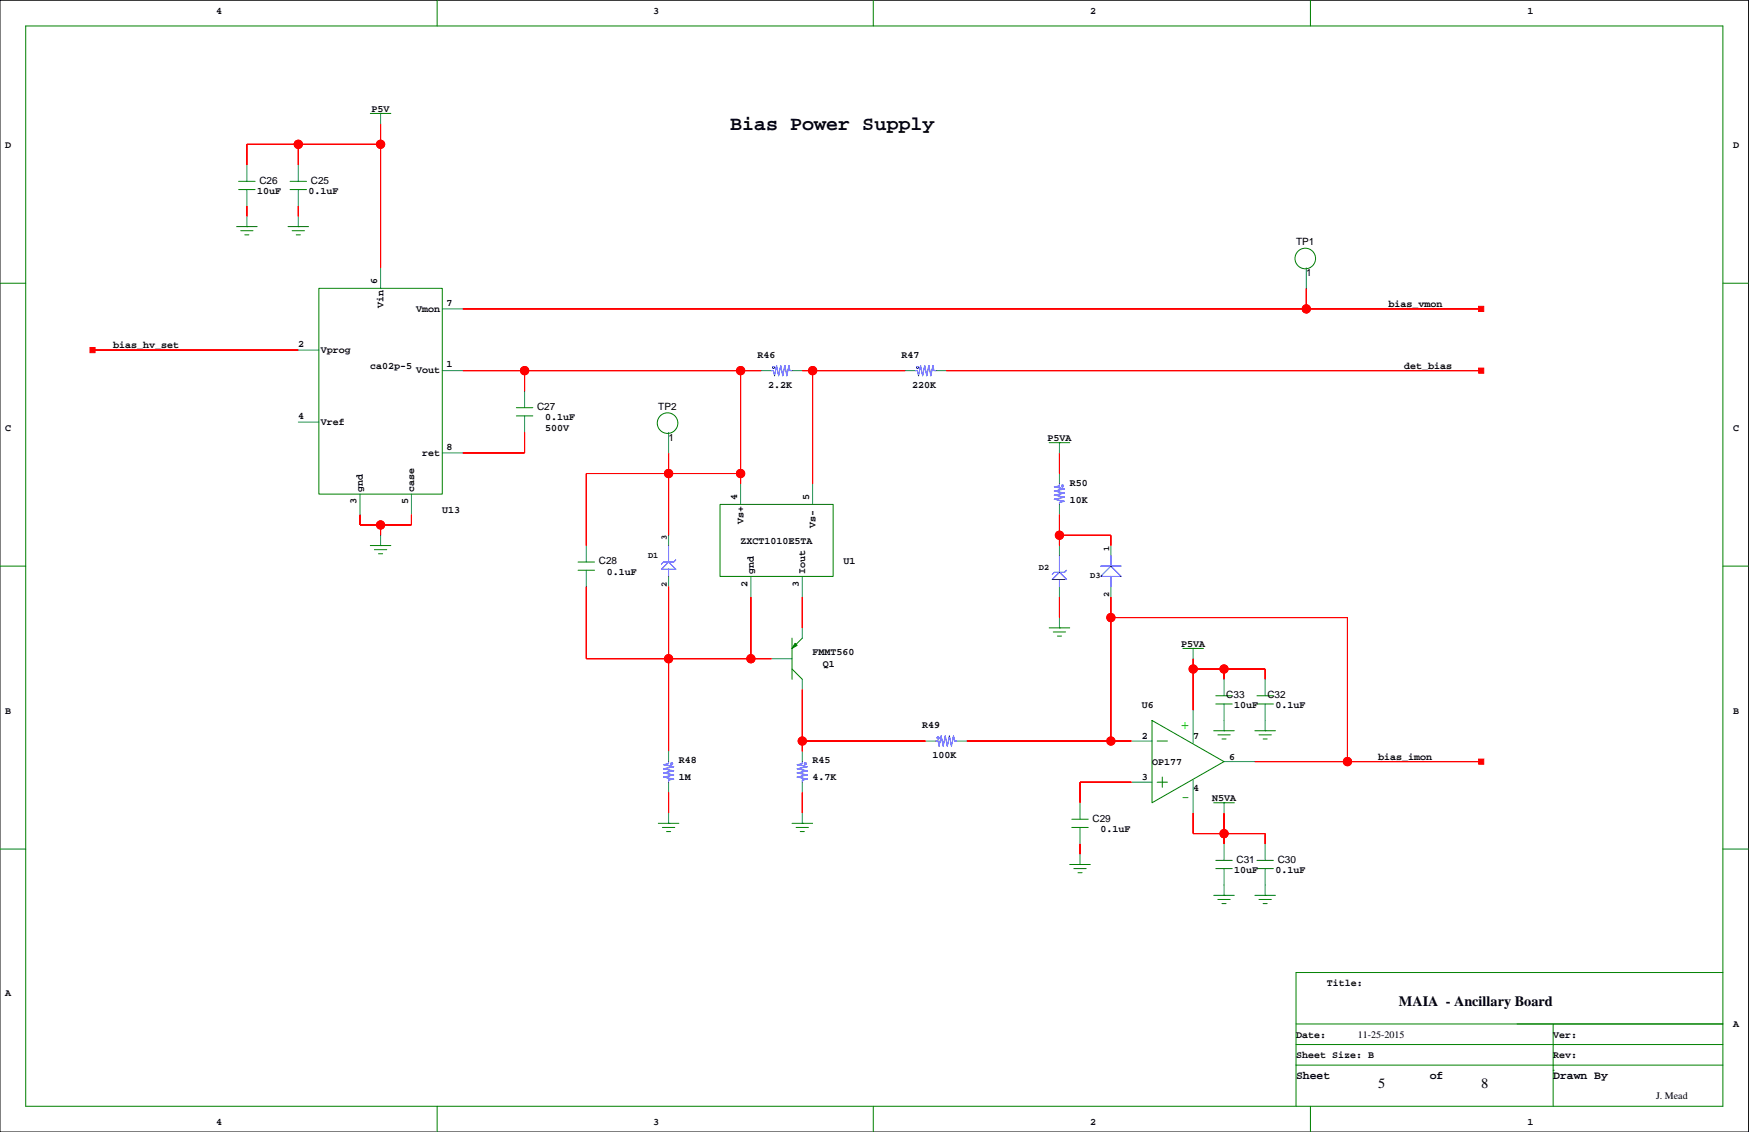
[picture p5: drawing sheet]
<svg xmlns="http://www.w3.org/2000/svg" width="432mm" height="279mm" viewBox="0 0 432 279" stroke-linecap="round" stroke-linejoin="round" font-family="sans-serif">
<path d="M0 .1h431.7v279.3h-431.7z" fill="none" stroke="#000" stroke-width=".25"/>
<g fill="none" stroke="#008000" stroke-width=".25">
<path d="M6.3 6.4h419.1v266.7h-419.1zM107.9 .1v6.3M215.6 .1v6.3M323.5 .1v6.3M91.4 28h5.1M94 28h.1M58.4 55.9h5.1M58.9 46.8h4.1M58.9 44.8h4.1M59.4 56.9h3.1M60.4 58h1.1M60.9 55.9h.1"/>
<path d="M71.1 55.9h5.1M71.6 46.8h4.1M71.6 44.8h4.1M72.1 56.9h3.1M73.1 58h1.1M73.6 55.9h.1M0 69.9h6.3M78.7 71.2h30.5v50.8h-30.5zM425.4 69.9h6.3M127.5 102.7h4M127.5 100.6h4M259 109.3h5.1"/>
<path d="M261.6 109.3h.1M0 139.7h6.3M91.4 134.7h5.1M92.4 135.7h3.1M93.5 136.7h1M94 134.7h.1M142.7 138.7h4.1M177.8 124.5h27.9v17.8h-27.9zM425.4 139.7h6.3M142.7 140.7h4.1M195.5 157.5v10.2M198.1 157.5l-2.6 2.5"/>
<path d="M259 155h5.1M260 156h3.1M261.1 157h1M261.6 155h.1M195.5 165.1l2.6 2.6M284.4 177.8l17.8 10.2-17.8 10.1zM292 160h5.1M294.6 160h.1M300.2 173.8h4M300.2 171.7h4M310.3 173.8h4.1M310.3 171.7h4.1"/>
<path d="M285.7 182.9h2.5M285.7 193.1h2.5M287 191.8v2.5M299.7 180.4h5M299.7 198.1h5M300.7 181.4h3M301.7 182.4h1M302.2 180.4h.1M302.2 198.1h.1M309.8 180.4h5.1M310.8 181.4h3.1M311.8 182.4h1.1"/>
<path d="M312.3 180.4h.1M0 209.6h6.3M162.5 203.2h5.1M163.5 204.2h3.1M164.6 205.2h1M165.1 203.2h.1M195.5 203.2h5.1M196.6 204.2h3M197.6 205.2h1M198.1 203.2h.1M264.1 213.4h5.1M264.6 204.2h4.1"/>
<path d="M264.6 202.2h4.1M265.1 214.4h3.1M266.1 215.4h1M266.6 213.4h.1M300.2 214.4h4M300.2 212.4h4M310.3 214.4h4.1M310.3 212.4h4.1M425.4 209.6h6.3M299.7 221h5M300.7 222h3M301.7 223h1"/>
<path d="M302.2 221h.1M309.8 221h5.1M310.8 222h3.1M311.8 223h1.1M312.3 221h.1M320 257.8h105.4M320 252.7h105.4M383.5 252.7v20.4M425.4 240h-105.4v33.1M107.9 273.1v6.3M215.6 273.1v6.3M320 262.9h105.4"/>
<path d="M323.5 273.1v6.3M383.5 264.2h.1"/>
<circle cx="322.3" cy="63.8" r="2.54"/>
<circle cx="164.8" cy="104.4" r="2.54"/>
</g>
<g fill="none" stroke="#008080" stroke-width=".25">
<path d="M94 28v2.5M60.9 40.7v4.1M60.9 46.8v4.1M60.9 53.4v2.5M73.6 40.7v4.1M73.6 46.8v4.1M73.6 53.4v2.5M94 66.1v5.1M109.2 76.2h5.1M322.5 66.1v5.1M73.6 86.4h5.1M109.2 91.5h5.1"/>
<path d="M129.5 96.6v4M187.9 91.5h2.6M195.5 91.5h2.6M223.5 91.5h2.5M231.1 91.5h2.5M73.6 104.2h5.1M109.2 111.8h5.1M129.5 102.7v4M165.1 106.7v5.1M182.8 119.4v5.1M200.6 119.4v5.1M261.6 109.3v2.5"/>
<path d="M261.6 116.9v2.5M88.9 122v5M94 132.1v2.6M101.6 122v5M144.7 134.7v4M165.1 132.1v2.6M261.6 124.5v2.5M261.6 134.7v2.5M274.3 134.7v2.5M144.7 140.7v4.1M165.1 142.3v2.5M185.4 142.3v5"/>
<path d="M198.1 142.3v5M198.1 155v2.5M261.6 144.8v2.5M261.6 152.4v2.6M274.3 144.8v2.5M190.5 162.6h5M198.1 167.7v2.5M294.6 160v2.6M294.6 175.3v8.1M302.2 167.7v4M302.2 173.8v6.6M312.3 167.7v4"/>
<path d="M312.3 173.8v6.6M165.1 185.4v2.6M165.1 193.1v2.5M198.1 185.4v2.6M198.1 193.1v2.5M228.5 182.9h2.6M236.2 182.9h2.5M266.6 198.1v4.1M279.3 193.1h5.1M279.3 182.9h5.1M294.6 192.6v8.1M302.2 188h7.6"/>
<path d="M302.2 198.1v2.6M165.1 200.7v2.5M198.1 200.7v2.5M266.6 204.2v4.1M266.6 210.8v2.6M302.2 208.3v4.1M302.2 214.4v6.6M312.3 208.3v4.1M312.3 214.4v6.6"/>
</g>
<g fill="#f00" stroke="#f00" stroke-width=".25">
<path d="M94 35.6v30.5z" fill-rule="evenodd"/>
<path d="M73.6 35.6h20.4z" fill-rule="evenodd"/>
<path d="M73.6 35.6v5.1z" fill-rule="evenodd"/>
<path d="M60.9 35.6h12.7z" fill-rule="evenodd"/>
<path d="M60.9 35.6v5.1z" fill-rule="evenodd"/>
<path d="M94 30.5v5.1z" fill-rule="evenodd"/>
<path d="M73.6 50.9v2.5z" fill-rule="evenodd"/>
<path d="M60.9 50.9v2.5z" fill-rule="evenodd"/>
<path d="M101.6 127v2.6z" fill-rule="evenodd"/>
<path d="M94 129.6h7.6z" fill-rule="evenodd"/>
<path d="M88.9 127v2.6z" fill-rule="evenodd"/>
<path d="M88.9 129.6h5.1z" fill-rule="evenodd"/>
<path d="M94 129.6v2.5z" fill-rule="evenodd"/>
<path d="M22.9 86.4h50.7z" fill-rule="evenodd"/>
<path d="M22.2 85.8h1.3v1.2h-1.3z" fill-rule="evenodd"/>
<path d="M198.1 182.9h30.4z" fill-rule="evenodd"/>
<path d="M198.1 182.9v2.5z" fill-rule="evenodd"/>
<path d="M198.1 170.2v12.7z" fill-rule="evenodd"/>
<path d="M198.1 147.3v7.7z" fill-rule="evenodd"/>
<path d="M114.3 111.8h15.2z" fill-rule="evenodd"/>
<path d="M129.5 106.7v5.1z" fill-rule="evenodd"/>
<path d="M200.6 91.5v27.9z" fill-rule="evenodd"/>
<path d="M198.1 91.5h2.5z" fill-rule="evenodd"/>
<path d="M200.6 91.5h22.9z" fill-rule="evenodd"/>
<path d="M233.6 91.5h88.9z" fill-rule="evenodd"/>
<path d="M322.5 91.5h43.2z" fill-rule="evenodd"/>
<path d="M365 90.8h1.3v1.3h-1.3z" fill-rule="evenodd"/>
<path d="M165.1 111.8v5.1z" fill-rule="evenodd"/>
<path d="M144.7 116.9h20.4z" fill-rule="evenodd"/>
<path d="M144.7 116.9v17.8z" fill-rule="evenodd"/>
<path d="M165.1 116.9v15.2z" fill-rule="evenodd"/>
<path d="M165.1 116.9h17.7z" fill-rule="evenodd"/>
<path d="M182.8 116.9v2.5z" fill-rule="evenodd"/>
<path d="M182.8 91.5v25.4z" fill-rule="evenodd"/>
<path d="M129.5 91.5h53.3z" fill-rule="evenodd"/>
<path d="M182.8 91.5h5.1z" fill-rule="evenodd"/>
<path d="M114.3 91.5h15.2z" fill-rule="evenodd"/>
<path d="M129.5 91.5v5.1z" fill-rule="evenodd"/>
<path d="M165.1 162.6v22.8z" fill-rule="evenodd"/>
<path d="M144.7 162.6h20.4z" fill-rule="evenodd"/>
<path d="M144.7 144.8v17.8z" fill-rule="evenodd"/>
<path d="M165.1 144.8v17.8z" fill-rule="evenodd"/>
<path d="M165.1 162.6h20.3z" fill-rule="evenodd"/>
<path d="M185.4 147.3v15.3z" fill-rule="evenodd"/>
<path d="M185.4 162.6h5.1z" fill-rule="evenodd"/>
<path d="M165.1 195.6v5.1z" fill-rule="evenodd"/>
<path d="M198.1 195.6v5.1z" fill-rule="evenodd"/>
<path d="M261.6 147.3v5.1z" fill-rule="evenodd"/>
<path d="M274.3 182.9h5z" fill-rule="evenodd"/>
<path d="M274.3 147.3v5.1z" fill-rule="evenodd"/>
<path d="M309.8 188h22.9z" fill-rule="evenodd"/>
<path d="M274.3 152.4v30.5z" fill-rule="evenodd"/>
<path d="M332.7 152.4v35.6z" fill-rule="evenodd"/>
<path d="M274.3 152.4h58.4z" fill-rule="evenodd"/>
<path d="M238.7 182.9h35.6z" fill-rule="evenodd"/>
<path d="M332.7 188h33z" fill-rule="evenodd"/>
<path d="M365 187.3h1.3v1.3h-1.3z" fill-rule="evenodd"/>
<path d="M274.3 132.1v2.6z" fill-rule="evenodd"/>
<path d="M261.6 132.1h12.7z" fill-rule="evenodd"/>
<path d="M261.6 132.1v2.6z" fill-rule="evenodd"/>
<path d="M261.6 127v5.1z" fill-rule="evenodd"/>
<path d="M266.6 193.1h12.7z" fill-rule="evenodd"/>
<path d="M266.6 193.1v5z" fill-rule="evenodd"/>
<path d="M266.6 208.3v2.5z" fill-rule="evenodd"/>
<path d="M302.2 165.1h10.1z" fill-rule="evenodd"/>
<path d="M312.3 165.1v2.6z" fill-rule="evenodd"/>
<path d="M294.6 165.1h7.6z" fill-rule="evenodd"/>
<path d="M302.2 165.1v2.6z" fill-rule="evenodd"/>
<path d="M294.6 165.1v10.2z" fill-rule="evenodd"/>
<path d="M294.6 162.6v2.5z" fill-rule="evenodd"/>
<path d="M312.3 205.8v2.5z" fill-rule="evenodd"/>
<path d="M302.2 205.8h10.1z" fill-rule="evenodd"/>
<path d="M302.2 200.7v5.1z" fill-rule="evenodd"/>
<path d="M302.2 205.8v2.5z" fill-rule="evenodd"/>
<path d="M294.6 205.8h7.6z" fill-rule="evenodd"/>
<path d="M294.6 200.7v5.1z" fill-rule="evenodd"/>
<path d="M322.5 71.2v5z" fill-rule="evenodd"/>
<path d="M114.3 76.2h208.2z" fill-rule="evenodd"/>
<path d="M322.5 76.2h43.2z" fill-rule="evenodd"/>
<path d="M365 75.6h1.3v1.3h-1.3z" fill-rule="evenodd"/>
<path d="M261.6 111.8v5.1z" fill-rule="evenodd"/>
<circle cx="73.6" cy="35.6" r="1.02"/>
<circle cx="94" cy="35.6" r="1.02"/>
<circle cx="94" cy="129.6" r="1.02"/>
<circle cx="198.1" cy="182.9" r="1.02"/>
<circle cx="200.6" cy="91.5" r="1.02"/>
<circle cx="165.1" cy="116.9" r="1.02"/>
<circle cx="182.8" cy="116.9" r="1.02"/>
<circle cx="182.8" cy="91.5" r="1.02"/>
<circle cx="129.5" cy="91.5" r="1.02"/>
<circle cx="165.1" cy="162.6" r="1.02"/>
<circle cx="185.4" cy="162.6" r="1.02"/>
<circle cx="274.3" cy="152.4" r="1.02"/>
<circle cx="274.3" cy="182.9" r="1.02"/>
<circle cx="332.7" cy="188" r="1.02"/>
<circle cx="261.6" cy="132.1" r="1.02"/>
<circle cx="302.2" cy="165.1" r="1.02"/>
<circle cx="294.6" cy="165.1" r="1.02"/>
<circle cx="302.2" cy="205.8" r="1.02"/>
<circle cx="322.5" cy="76.2" r="1.02"/>
</g>
<g fill="none" stroke="#f00" stroke-width=".25">
<path d="M73.6 35.6v5.1M94 30.5v35.6M94 35.6h-33.1v5.1M60.9 50.9v2.5M73.6 50.9v2.5M114.3 76.2h251.4M322.5 71.2v5M22.9 86.4h50.7M114.3 91.5h73.6M129.5 91.5v5.1M182.8 91.5v27.9M198.1 91.5h25.4"/>
<path d="M200.6 91.5v27.9M233.6 91.5h132.1M129.5 106.7v5.1h-15.2M165.1 111.8v20.3M182.8 116.9h-38.1v17.8M261.6 111.8v5.1M88.9 127v2.6h12.7v-2.6M94 129.6v2.5M261.6 127v7.7M261.6 132.1h12.7v2.6M144.7 144.8v17.8h45.8M165.1 144.8v40.6"/>
<path d="M185.4 147.3v15.3M198.1 147.3v7.7M261.6 147.3v5.1M274.3 147.3v35.6M274.3 152.4h58.4v35.6M198.1 170.2v15.2M294.6 165.1h17.7v2.6M294.6 162.6v12.7M302.2 177.8h.1M302.2 165.1v2.6M312.3 177.8h.1M165.1 195.6v5.1"/>
<path d="M198.1 182.9h30.4M198.1 195.6v5.1M238.7 182.9h40.6M279.3 193.1h-12.7v5M309.8 188h55.9M266.6 208.3v2.5M294.6 200.7v5.1h17.7v2.5M302.2 218.5h.1M302.2 200.7v7.6M312.3 218.5h.1"/>
<circle cx="73.6" cy="35.6" r="1.02"/>
<circle cx="94" cy="35.6" r="1.02"/>
<circle cx="322.5" cy="76.2" r="1.02"/>
<circle cx="129.5" cy="91.5" r="1.02"/>
<circle cx="182.8" cy="91.5" r="1.02"/>
<circle cx="200.6" cy="91.5" r="1.02"/>
<circle cx="165.1" cy="116.9" r="1.02"/>
<circle cx="182.8" cy="116.9" r="1.02"/>
<circle cx="94" cy="129.6" r="1.02"/>
<circle cx="261.6" cy="132.1" r="1.02"/>
<circle cx="274.3" cy="152.4" r="1.02"/>
<circle cx="165.1" cy="162.6" r="1.02"/>
<circle cx="185.4" cy="162.6" r="1.02"/>
<circle cx="294.6" cy="165.1" r="1.02"/>
<circle cx="302.2" cy="165.1" r="1.02"/>
<circle cx="198.1" cy="182.9" r="1.02"/>
<circle cx="274.3" cy="182.9" r="1.02"/>
<circle cx="332.7" cy="188" r="1.02"/>
<circle cx="302.2" cy="205.8" r="1.02"/>
</g>
<path d="M291.8 179.1h1.5M292.5 178.3v1.6M292 196.9h1.3" fill="none" stroke="#0f0" stroke-width=".25"/>
<path d="M196.3 158.8l.5 .5-1.3 .7z" fill-rule="evenodd" fill="#008200" stroke="#008200" stroke-width=".25"/>
<g fill="none" stroke="#00f" stroke-width=".25">
<path d="M190.5 91.5h.5l.2 1.3 .5-2.6 .5 2.6 .5-2.6 .5 2.6 .6-2.6 .5 2.6 .5-2.6 .2 1.3h.5M226 91.5h.5l.3 1.3 .5-2.6 .5 2.6 .5-2.6 .5 2.6 .5-2.6 .5 2.6 .5-2.6 .3 1.3h.5M261.6 119.4v.5l-1.3 .3 2.5 .5-2.5 .5 2.5 .5-2.5 .5 2.5 .5-2.5 .5 2.5 .5-1.2 .3v.5M165.1 138.7l1.7 1.8h-3.5zM165.1 134.7v4M166.8 138.2l-.5 .5h-2.5l-.5 .5M261.6 137.2v4.1M271.7 139.7h5.1M274.3 137.2v2.5l-2.6 2.6h5.1l-2.5-2.6M165.1 140.5v1.8M259.8 143l1.8-1.7 1.7 1.7zM261.6 143v1.8"/>
<path d="M263.3 140.7l-.5 .6h-2.5l-.5 .5M274.3 142.3v2.5M165.1 188v.5l-1.3 .2 2.5 .6-2.5 .5 2.5 .5-2.5 .5 2.5 .5-2.5 .5 2.5 .5-1.2 .3v.5M198.1 188v.5l-1.3 .2 2.5 .6-2.5 .5 2.5 .5-2.5 .5 2.5 .5-2.5 .5 2.5 .5-1.2 .3v.5M231.1 182.9h.5l.2 1.3 .6-2.6 .5 2.6 .5-2.6 .5 2.6 .5-2.6 .5 2.6 .5-2.6 .3 1.3h.5"/>
<circle cx="191" cy="90.7" r=".25"/>
<circle cx="226.5" cy="90.7" r=".25"/>
<circle cx="262.3" cy="119.9" r=".25"/>
<circle cx="165.8" cy="188.5" r=".25"/>
<circle cx="198.8" cy="188.5" r=".25"/>
<circle cx="231.6" cy="182.1" r=".25"/>
</g>
<text font-size="4.9" x="180.3" y="32.2">Bias Power Supply</text>
<g font-size="3.5">
<text x="345.4" y="248.3">MAIA - Ancillary Board</text>
<text x="340.3" y="268.6">5</text>
<text x="365.7" y="268.6">8</text>
</g>
<g font-size="2.8">
<text x="320" y="266.2">Sheet</text>
<text x="353" y="266.2">of</text>
<text x="383.5" y="266.2">Drawn By</text>
</g>
<g font-size="2.5">
<text x="53.3" y="3.4">4</text>
<text x="161.3" y="3.4">3</text>
<text x="269.2" y="3.4">2</text>
<text x="377.1" y="3.4">1</text>
<text x="91.7" y="27.6">P5V</text>
<text x="1.3" y="36.4">D</text>
<text x="427.9" y="36.4">D</text>
<text x="63.5" y="47.9">10uF</text>
<text x="64" y="45.3">C26</text>
<text x="76.2" y="47.9">0.1uF</text>
<text x="76.7" y="45.3">C25</text>
<text x="320" y="60.6">TP1</text>
<text x="93.1" y="70.1" transform="rotate(-90 93.1 70.1)">6</text>
<text x="322.5" y="68.2">1</text>
<text x="94.7" y="76.1" transform="rotate(-90 94.7 76.1)">Vin</text>
<text x="102.8" y="76.9">Vmon</text>
<text x="110.3" y="75.4">7</text>
<text x="342.8" y="75.8">bias_vmon</text>
<text x="27.9" y="86">bias_hv_set</text>
<text x="73.6" y="85.6">2</text>
<text x="79.2" y="87.1">Vprog</text>
<text x="187" y="88.4">R46</text>
<text x="222.6" y="88.4">R47</text>
<text x="91.4" y="91">ca02p-5</text>
<text x="102.8" y="92.2">Vout</text>
<text x="110.3" y="90.7">1</text>
<text x="189.6" y="95.8">2.2K</text>
<text x="225.2" y="95.8">220K</text>
<text x="346.6" y="91">det_bias</text>
<text x="132.6" y="101.2">C27</text>
<text x="162.5" y="101.2">TP2</text>
<text x="1.3" y="106.3">C</text>
<text x="73.6" y="103.4">4</text>
<text x="79.2" y="104.9">Vref</text>
<text x="134.6" y="103.7">0.1uF</text>
<text x="134.6" y="106.3">500V</text>
<text x="427.9" y="106.3">C</text>
<text x="104.2" y="112.5">ret</text>
<text x="110.3" y="111">8</text>
<text x="165.1" y="108.8">1</text>
<text x="258.6" y="108.8">P5VA</text>
<text x="264.1" y="119.9">R50</text>
<text x="88" y="124.5" transform="rotate(-90 88 124.5)">3</text>
<text x="89.6" y="121.4" transform="rotate(-90 89.6 121.4)">gnd</text>
<text x="100.7" y="124.5" transform="rotate(-90 100.7 124.5)">5</text>
<text x="102.3" y="121.4" transform="rotate(-90 102.3 121.4)">case</text>
<text x="182" y="123.4" transform="rotate(-90 182 123.4)">4</text>
<text x="199.8" y="123.4" transform="rotate(-90 199.8 123.4)">5</text>
<text x="264.1" y="124.1">10K</text>
<text x="109.2" y="126.6">U13</text>
<text x="183.5" y="129.4" transform="rotate(-90 183.5 129.4)">Vs+</text>
<text x="201.3" y="130.2" transform="rotate(-90 201.3 130.2)">Vs-</text>
<text x="182.8" y="134.2">ZXCT1010E5TA</text>
<text x="147.8" y="139.3">C28</text>
<text x="149.8" y="141.8">0.1uF</text>
<text x="186.1" y="141.8" transform="rotate(-90 186.1 141.8)">gnd</text>
<text x="198.8" y="141.8" transform="rotate(-90 198.8 141.8)">Iout</text>
<text x="208.2" y="139.3">U1</text>
<text x="184.5" y="144.8" transform="rotate(-90 184.5 144.8)">2</text>
<text x="197.2" y="144.8" transform="rotate(-90 197.2 144.8)">3</text>
<text x="200.6" y="161.8">FMMT560</text>
<text x="291.6" y="159.6">P5VA</text>
<text x="203.2" y="164.7">Q1</text>
<text x="302.7" y="172.3">C33</text>
<text x="312.9" y="172.3">C32</text>
<text x="1.3" y="176.1">B</text>
<text x="227.7" y="179.8">R49</text>
<text x="281.9" y="174.8">U6</text>
<text x="304.7" y="174.8">10uF</text>
<text x="314.9" y="174.8">0.1uF</text>
<text x="427.9" y="176.1">B</text>
<text x="281.9" y="182.5">2</text>
<text x="294.6" y="182.5">7</text>
<text x="167.6" y="188.4">R48</text>
<text x="200.6" y="188.4">R45</text>
<text x="230.2" y="187.2">100K</text>
<text x="284.4" y="188.8">OP177</text>
<text x="303.5" y="187.5">6</text>
<text x="340.3" y="187.5">bias_imon</text>
<text x="167.6" y="192.6">1M</text>
<text x="200.6" y="192.6">4.7K</text>
<text x="281.9" y="192.6">3</text>
<text x="294.6" y="195.2">4</text>
<text x="299.2" y="197.7">N5VA</text>
<text x="269.7" y="202.8">C29</text>
<text x="271.7" y="205.3">0.1uF</text>
<text x="304.7" y="215.5">10uF</text>
<text x="305.3" y="212.9">C31</text>
<text x="314.9" y="215.5">0.1uF</text>
<text x="315.4" y="212.9">C30</text>
<text x="1.3" y="245.9">A</text>
<text x="327.6" y="243.4">Title:</text>
<text x="320" y="256.1">Date:</text>
<text x="335.2" y="256.1">11-25-2015</text>
<text x="383.5" y="256.1">Ver:</text>
<text x="427.9" y="253.6">A</text>
<text x="320" y="261.2">Sheet Size: B</text>
<text x="383.5" y="261.2">Rev:</text>
<text x="408.8" y="271.3">J. Mead</text>
<text x="53.3" y="277.7">4</text>
<text x="161.3" y="277.7">3</text>
<text x="269.2" y="277.7">2</text>
<text x="377.1" y="277.7">1</text>
</g>
<g font-size="2.1">
<text x="160" y="137.7">D1</text>
<text x="164.6" y="133.4" transform="rotate(-90 164.6 133.4)">3</text>
<text x="273.8" y="135.9" transform="rotate(-90 273.8 135.9)">1</text>
<text x="256.5" y="140.6">D2</text>
<text x="269.2" y="142.7">D3</text>
<text x="164.6" y="144.8" transform="rotate(-90 164.6 144.8)">2</text>
<text x="273.8" y="147.4" transform="rotate(-90 273.8 147.4)">2</text>
</g>
</svg>
